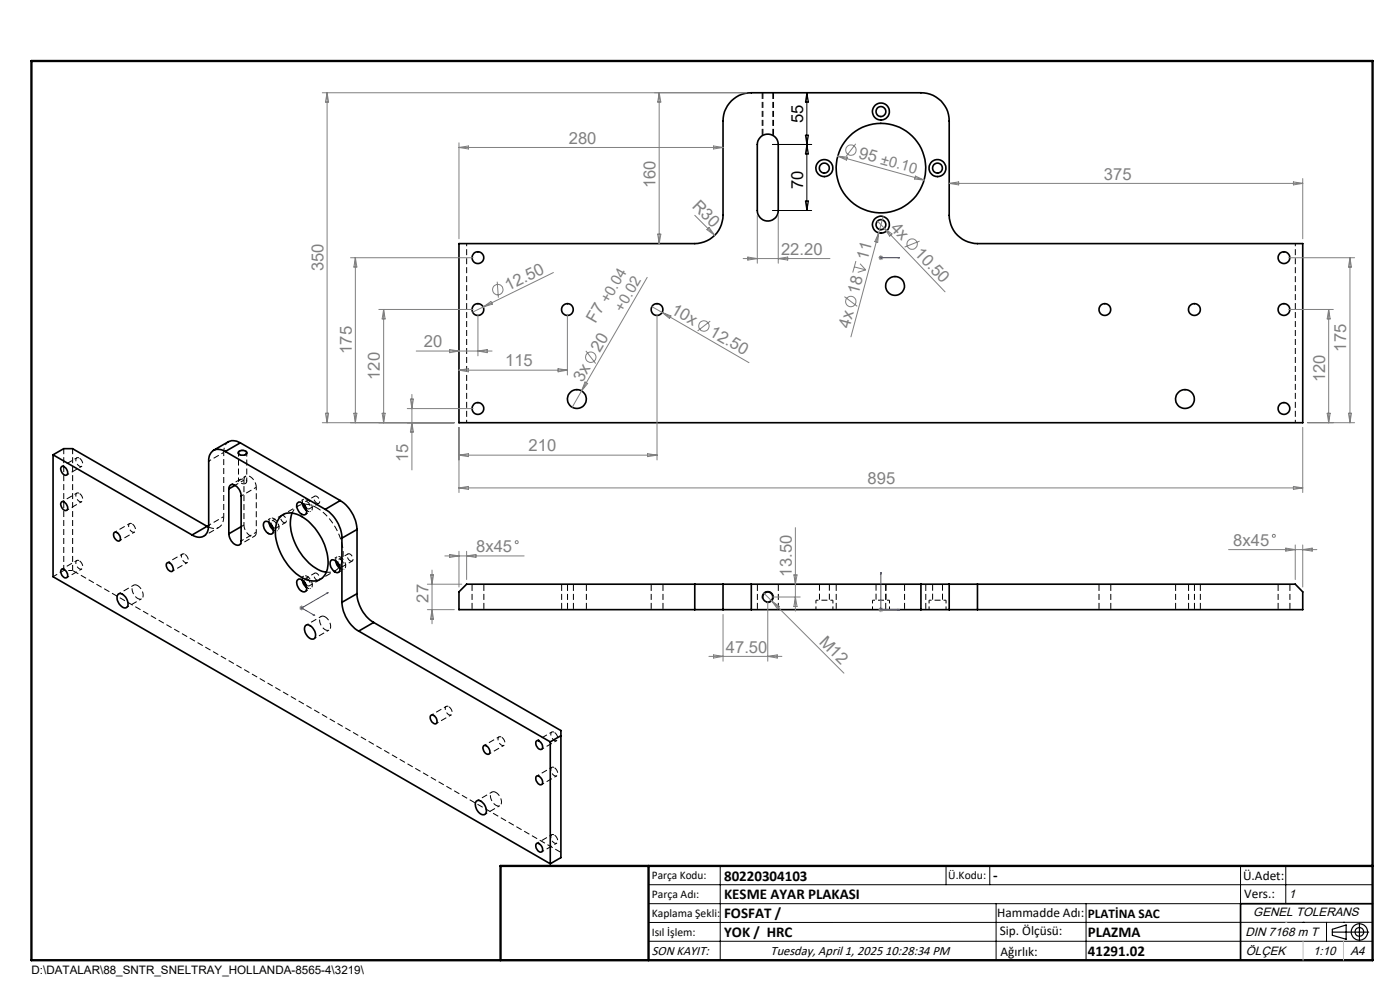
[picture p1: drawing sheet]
<svg xmlns="http://www.w3.org/2000/svg" width="297mm" height="210mm" viewBox="0 0 297 210" stroke-linecap="round" stroke-linejoin="round" font-family="sans-serif">
<g fill="none" stroke="#000" stroke-width=".21" stroke-dasharray="1.3 .6" stroke-dashoffset=".7" stroke-linecap="butt">
<path d="M274.8 51.6v38M16.3 97.1l-3.2 1.9M44.3 97.8l3.2-1.8M99 89.6v-38M14.2 100.8l3.1-1.9M14.2 108.2l3.1-1.8M16.3 104.6l-3.2 1.8M16.3 118.9l-3.2 1.8M25.4 114.7l3.1-1.8M27.5 111.1l-3.2 1.8M38.7 117.5l-3.2 1.9M43.2 113.7l3.2-1.8"/>
<path d="M44.3 111.4l3.2-1.8M50.8 115.6l3.2-1.9M51.2 105.2l3.2-1.8M51.2 114.7l3.2-1.8M52.1 101l-3.1 1.8M57.4 109.9l-1.2 .7M57.7 113.2l1.2-.7M58 112.4a.72 .72 0 0 0 1 .1 .72 .72 0 0 0 .2-1 1.76 1.76 0 0 0-1.8-1.6l-.2 .3-.1 .6M58.1 112a.47 .47 0 0 0 .6-.2 .47 .47 0 0 0 0-.6 .66 .66 0 0 0-.4-.6 .66 .66 0 0 0-.8 .1l.1 .7M63.2 107.3l-3.1 1.9M64.5 105.9l-1.2 .6M64.8 109.1l1.2-.6"/>
<path d="M65.1 108.3a.72 .72 0 0 0 .9 .1 .72 .72 0 0 0 .2-1 1.76 1.76 0 0 0-1.7-1.6l-.3 .3-.1 .6M65.2 107.9a.47 .47 0 0 0 .6-.2 .47 .47 0 0 0-.1-.6 .66 .66 0 0 0-.4-.6 .66 .66 0 0 0-.7 .1l.1 .7M71.5 118.1l-1.2 .7M14.2 122.5l3.1-1.8M26.8 128.9l3.2-1.9M28.4 124.1l-3.2 1.9M36.6 121.2l3.1-1.9M64.5 122.2l-1.2 .7M64.8 125.5l1.2-.7M65.1 124.6a.72 .72 0 0 0 .9 .1 .72 .72 0 0 0 .2-.9 1.76 1.76 0 0 0-1.7-1.6l-.3 .2-.1 .6M65.2 124.2a.47 .47 0 0 0 .6-.1 .47 .47 0 0 0-.1-.7 .66 .66 0 0 0-.4-.6 .66 .66 0 0 0-.7 .2l.1 .6M66.6 135.5l3.2-1.9"/>
<path d="M68 122.9l3.2-1.9M68.1 130.8l-3.1 1.8M71.8 121.4l1.2-.7M72.1 120.6a.72 .72 0 0 0 1 .1 .72 .72 0 0 0 .2-1 1.76 1.76 0 0 0-1.7-1.6l-.3 .2-.1 .6M72.3 120.1a.47 .47 0 0 0 .6-.1 .47 .47 0 0 0-.1-.6 .66 .66 0 0 0-.4-.7 .66 .66 0 0 0-.7 .2l.1 .6M176.7 127.3h-3.6M188.7 127.3h-3.6M200.7 127.3h-3.6M92.5 153.5l3.2-1.9M94.7 149.8l-3.2 1.9M103.7 159.9l3.2-1.8M105.9 156.3l-3.2 1.8"/>
<path d="M114.9 158.9l3.2-1.8M117.1 155.3l-3.2 1.8M102.9 172.7l3.1-1.8M104.4 168l-3.2 1.8M114.9 166.4l3.2-1.8M117.1 162.8l-3.2 1.8M117.1 177.1l-3.2 1.8M114.9 180.7l3.2-1.8"/>
</g>
<g fill="none" stroke="#000" stroke-width=".21" stroke-dasharray="1.3 .6" stroke-dashoffset="-.1" stroke-linecap="butt">
<path d="M161.7 19.6v9.1M161.8 19.6v9.1M163.9 28.7v-9.1M164.1 28.7v-9.1M16.8 97.2a1.2 1.2 0 0 1 .5 1.7 1.2 1.2 0 0 1-1-1.8l.5 .1M16.8 104.7a1.2 1.2 0 0 1 .5 1.7 1.2 1.2 0 0 1-1-1.8l.5 .1M16.8 118.9a1.2 1.2 0 0 1 .5 1.8 1.2 1.2 0 0 1-1-1.8h.5M28 111.1a1.2 1.2 0 0 1 .5 1.8 1.2 1.2 0 0 1-1-1.9l.5 .1M39.2 117.6a1.2 1.2 0 0 1 .5 1.7 1.2 1.2 0 0 1-1-1.8l.5 .1M173.8 123.9v3.4M175.9 127.3v-3.4M185.8 123.9v3.4"/>
<path d="M187.9 127.3v-3.4M197.8 123.9v3.4M199.9 127.3v-3.4M95.2 149.9a1.2 1.2 0 0 1 .5 1.8 1.2 1.2 0 0 1-1-1.9l.5 .1M106.4 156.4a1.2 1.2 0 0 1 .5 1.7 1.2 1.2 0 0 1-1-1.8l.5 .1M117.6 155.3a1.2 1.2 0 0 1 .5 1.8 1.2 1.2 0 0 1-1-1.8h.5M117.6 162.8a1.2 1.2 0 0 1 .5 1.8 1.2 1.2 0 0 1-1-1.8h.5M117.6 177.1a1.2 1.2 0 0 1 .5 1.8 1.2 1.2 0 0 1-1-1.9l.5 .1M119 180.8l-103.6-59.8"/>
</g>
<g fill="none" stroke="#000" stroke-width=".35">
<path d="M161.5 28.9a2.23 2.23 0 0 1 2.4-.2 2.23 2.23 0 0 1 1.2 1.9v14.1a2.22 2.22 0 0 1-2.2 2.2 2.22 2.22 0 0 1-2.2-2.2v-14.1a2.2 2.2 0 0 1 .8-1.7zM97.4 51.7h50a6 6 0 0 0 6-6v-20a6 6 0 0 1 6-6h36a5.9 5.9 0 0 1 6 6v20a6 6 0 0 0 6 6h69v38h-179zM11.3 96.5v25.8l105.4 60.9M11.3 96.5l29.4 17M11.3 96.5l2.2-1.3h1.9l28.5 16.4M13 99.1a.95 .95 0 0 1 1.3 .9 .58 .58 0 0 1-.2 .8 .58 .58 0 0 1-.8-.4l-.4-.9zM47.8 95.8a2.15 2.15 0 0 0-2.5-.3 2.15 2.15 0 0 0-1 2.3v13.6a2.13 2.13 0 0 1-2.4 2.5l-1.2-.4M47.8 95.8l21.2 12.2M50.7 95.8a1.04 1.04 0 0 1 1.6 .3 1 1 0 0 1-1.7 0zM51 93.9l-.8-.3-1.1-.1-.6 .2-3.2 1.8M51 93.9l-3.2 1.9M51 93.9l21.2 12.3"/>
<path d="M13.1 106.4a1.2 1.2 0 0 1 1 1.9 1.2 1.2 0 0 1-1-1.9zM24.2 113a1.1 1.1 0 0 1 1.3 1.3 .53 .53 0 0 1-.5 .5 .53 .53 0 0 1-.5-.4l-.4-.7zM35.4 119.4a1.14 1.14 0 0 1 1.1 .6 1.14 1.14 0 0 1 0 1.2 1.26 1.26 0 0 1-1.1-1.8zM43.9 111.6l-3.2 1.9M43.9 111.6l.3 .2M48.5 103.7a.83 .83 0 0 1 .5-.9 .83 .83 0 0 1 1 .2 2.71 2.71 0 0 1 1.2 2.2v9.6a.88 .88 0 0 1-.7 .9 .88 .88 0 0 1-1-.5l-.7-1-.3-1M48.5 103.7v9.5M49.8 103l-1.3 .7M51.2 111.7l-2.7 1.5M56.1 110.7a1.43 1.43 0 0 1 1.8 1.3 .8 .8 0 0 1 .1 .9 .8 .8 0 0 1-.9 .4 1.9 1.9 0 0 1-1-2.6zM57 110.8a2.28 2.28 0 0 0 1 1.6M57.6 111.4l.1 .2"/>
<path d="M59.5 109.6a3.5 3.5 0 0 1 4.5 0 11.8 11.8 0 0 1 5.5 11.1 3.1 3.1 0 0 1-4.8 2.2 11.9 11.9 0 0 1-6.2-10.8l.3-1.4zM62 108.8a9.6 9.6 0 0 0 1.8 8.6 8.6 8.6 0 0 0 5.4 4M63 106.8a.88 .88 0 0 1 1.5 .3 1.64 1.64 0 0 1 .3 2 1.76 1.76 0 0 1-1.8-2.1zM64.1 106.7a2.4 2.4 0 0 0 1 1.6M64.7 107.3l.1 .3M69 108a7.6 7.6 0 0 1 3.5 6.2M70.2 118.9a1.43 1.43 0 0 1 1.8 1.2 .8 .8 0 0 1 .1 .9 .8 .8 0 0 1-.8 .4 1.88 1.88 0 0 1-1.1-2.5zM71.2 118.9a2.28 2.28 0 0 0 .9 1.7M71.8 119.5l.1 .3M72.2 106.2a7.9 7.9 0 0 1 3.5 6.1M72.2 106.2l-3.2 1.8M72.5 114.2v13.6"/>
<path d="M75.7 112.3l-3.2 1.9M75.7 112.3v13.6M13 120.8a1.12 1.12 0 0 1 1.4 1.4 .56 .56 0 0 1-.6 .4 .56 .56 0 0 1-.5-.4l-.4-.9zM25 126.1a1.45 1.45 0 0 1 2 1.1 1.12 1.12 0 0 1-.5 1.8 2.18 2.18 0 0 1-1.5-2.9zM63 123.1a.88 .88 0 0 1 1.5 .3 1.64 1.64 0 0 1 .3 2.1 1.76 1.76 0 0 1-1.8-2.2zM64.1 123a2.4 2.4 0 0 0 1 1.7M64.7 123.6l.1 .3M64.8 132.7a1.26 1.26 0 0 1 1.8 .9 1.39 1.39 0 0 1-.1 2 2.09 2.09 0 0 1-1.7-2.9zM72.5 127.8a7.8 7.8 0 0 0 3.6 6.1M75.7 125.9a7.6 7.6 0 0 0 3.6 6.1M75.7 125.9l-3.2 1.9M76.1 133.9l40.6 23.5"/>
<path d="M79.3 132l-3.2 1.9M79.3 132l39.7 23v26.9l-2.3 1.3M147.4 123.9h6M147.4 129.3h6M147.4 123.9h-48.4l-1.6 1.6v3.8h50M147.4 123.9v5.4M153.4 123.9h6M153.4 129.3h6M153.4 123.9v5.4M159.4 123.9v5.4M159.4 123.9h36M159.4 129.3h36"/>
<path d="M195.4 123.9h6M195.4 129.3h6M195.4 123.9v5.4M201.4 123.9h6M201.4 129.3h6M201.4 123.9v5.4M207.4 123.9h67.4l1.6 1.6v3.8h-69M207.4 123.9v5.4M91.4 151.8a1.14 1.14 0 0 1 1.1 .5 1.14 1.14 0 0 1 0 1.2 1.26 1.26 0 0 1-1.1-1.7zM102.6 158.2a1.14 1.14 0 0 1 1.1 .5 1.14 1.14 0 0 1 0 1.3 1.26 1.26 0 0 1-1.1-1.8zM113.8 157.2a.95 .95 0 0 1 1.3 .9 .57 .57 0 0 1-.3 .9 .57 .57 0 0 1-.7-.4l-.4-.7zM116.7 157.4v25.8"/>
<path d="M119 156.1l-2.3 1.3M101 170a1.55 1.55 0 0 1 2.1 1.4 .91 .91 0 0 1 .1 .9 .91 .91 0 0 1-.9 .5 2.21 2.21 0 0 1-1.3-2.8zM113.8 179a.95 .95 0 0 1 1.3 .9 .57 .57 0 0 1-.3 .8 .57 .57 0 0 1-.7-.3l-.4-.7zM113.8 164.7a.95 .95 0 0 1 1.3 .9 .57 .57 0 0 1-.3 .8 .57 .57 0 0 1-.7-.3l-.4-.7zM291.2 191.7h-28v12"/>
<circle cx="174.9" cy="35.7" r="1.06"/>
<circle cx="174.9" cy="35.7" r="1.79"/>
<circle cx="186.9" cy="35.7" r="9.5"/>
<circle cx="186.9" cy="23.7" r="1.8"/>
<circle cx="186.9" cy="23.7" r="1.05"/>
<circle cx="198.9" cy="35.7" r="1.79"/>
<circle cx="198.9" cy="35.7" r="1.05"/>
<circle cx="101.4" cy="54.7" r="1.25"/>
<circle cx="186.9" cy="47.7" r="1.79"/>
<circle cx="186.9" cy="47.7" r="1.05"/>
<circle cx="272.4" cy="54.7" r="1.25"/>
<circle cx="101.4" cy="65.7" r="1.25"/>
<circle cx="120.4" cy="65.7" r="1.25"/>
<circle cx="139.4" cy="65.7" r="1.25"/>
<circle cx="189.9" cy="60.7" r="2"/>
<circle cx="234.4" cy="65.7" r="1.25"/>
<circle cx="253.4" cy="65.7" r="1.26"/>
<circle cx="272.4" cy="65.7" r="1.25"/>
<circle cx="101.4" cy="86.6" r="1.25"/>
<circle cx="122.4" cy="84.6" r="2"/>
<circle cx="251.4" cy="84.6" r="2"/>
<circle cx="272.4" cy="86.6" r="1.25"/>
<circle cx="162.9" cy="126.6" r="1.06"/>
</g>
<g fill="none" stroke="#000" stroke-width=".21" stroke-dasharray="1.3 .6" stroke-dashoffset="-.2" stroke-linecap="butt">
<path d="M100.1 123.9v5.4M102.6 129.3v-5.4M119.1 123.9v5.4M120.4 123.9v5.4M121.6 129.3v-5.4M124.4 129.3v-5.4M138.1 123.9v5.4M140.6 129.3v-5.4M160.7 129.3v-5.4M165.1 129.3v-5.4M177.4 123.9v5.4M187.9 123.9v5.4"/>
<path d="M191.9 129.3v-5.4M196.4 129.3v-5.4M233.1 123.9v5.4M235.6 129.3v-5.4M249.4 123.9v5.4M252.1 123.9v5.4M253.4 129.3v-5.4M254.6 129.3v-5.4M271.1 123.9v5.4M273.6 129.3v-5.4"/>
</g>
<path d="M51.8 111.4v-9.5M54.4 103.4v9.5M173.1 127.3v2M176.7 129.3v-2M185.1 127.3v2M188.7 129.3v-2M197.1 127.3v2M200.7 129.3v-2" fill="none" stroke="#000" stroke-width=".21" stroke-dasharray="1.3 .6" stroke-dashoffset=".6" stroke-linecap="butt"/>
<path d="M51.8 101.9a.88 .88 0 0 1 .6-1 .88 .88 0 0 1 1 .5l.6 .7 .4 1.3M54.4 112.9a.88 .88 0 0 1-.7 .9 .88 .88 0 0 1-1-.4l-.6-.8-.3-1.2M29.2 124.2a2.06 2.06 0 0 1 .9 2.8 1.69 1.69 0 0 1-2-1.6 .81 .81 0 0 1 0-1.1 .81 .81 0 0 1 1.1-.1M69 130.8a2.06 2.06 0 0 1 .9 2.8 1.69 1.69 0 0 1-2-1.6 .81 .81 0 0 1 0-1.1 .81 .81 0 0 1 1.1-.1M105.2 168.1a2.06 2.06 0 0 1 .9 2.8 1.69 1.69 0 0 1-2-1.6 .81 .81 0 0 1 .1-1.1 .81 .81 0 0 1 1-.1" fill="none" stroke="#000" stroke-width=".21" stroke-dasharray="1.3 .6" stroke-dashoffset=".2" stroke-linecap="butt"/>
<path d="M47.5 96a2.44 2.44 0 0 1 1-2.3M51.2 111.7l.6-.3M52.1 102.6a.61 .61 0 0 0 .1-.9 .61 .61 0 0 0-.9-.1l-.7 .5a1.35 1.35 0 0 0 1.5 .5M60.1 110.8a.47 .47 0 0 0 .6-.1 .47 .47 0 0 0 0-.7 .66 .66 0 0 0-.4-.6 .66 .66 0 0 0-.8 .2l.2 .7 .4 .5M67.2 107.7a12.1 12.1 0 0 1 5.5 10.6 3.1 3.1 0 0 1-3.5 3.1M67.2 106.7a.47 .47 0 0 0 .6-.1 .47 .47 0 0 0-.1-.6 .66 .66 0 0 0-.4-.7 .66 .66 0 0 0-.7 .2l.1 .6 .5 .6M74.3 119a.47 .47 0 0 0 .6-.2 .47 .47 0 0 0-.1-.6 .66 .66 0 0 0-.4-.6 .66 .66 0 0 0-.7 .1v.6l.6 .7M13.5 121l-2.2 1.3M67.2 123.1a.47 .47 0 0 0 .6-.2 .47 .47 0 0 0-.1-.6 .66 .66 0 0 0-.4-.6 .66 .66 0 0 0-.7 .1l.2 .8 .4 .5" fill="none" stroke="#000" stroke-width=".21" stroke-dasharray="1.3 .6" stroke-dashoffset=".3" stroke-linecap="butt"/>
<path d="M58.6 112l2-1.2M59.7 109.3l-2 1.2M62 108.8a3.1 3.1 0 0 1 4.7-1.3l.5 .2M65.6 107.9l2-1.1M66.8 105.2l-2 1.2M73.8 117.5l-2 1.2M65.6 124.3l2-1.2M66.8 121.6l-2 1.1M72.7 120.2l2-1.2" fill="none" stroke="#000" stroke-width=".21" stroke-dasharray="1.3 .6" stroke-dashoffset=".4" stroke-linecap="butt"/>
<path d="M161.8 28.7h-.1M164.1 28.7h-.2M57.8 111.6l.3 .4M64.8 107.5l.4 .4M71.9 119.8l.4 .3M64.8 123.9l.4 .3" fill="none" stroke="#000" stroke-width=".21" stroke-dasharray="1.3 .6" stroke-linecap="butt"/>
<path d="M47.5 96v13.6M50.6 96v6.1M49.9 102.9l1.9-1M52.3 102.1v-6.1" fill="none" stroke="#000" stroke-width=".21" stroke-dasharray="1.3 .6" stroke-dashoffset=".5" stroke-linecap="butt"/>
<path d="M13.5 95.2v25.8M47.5 109.6a2.11 2.11 0 0 1-.9 2.2 2.11 2.11 0 0 1-2.3 0M15.4 121v-25.8" fill="none" stroke="#000" stroke-width=".21" stroke-dasharray="1.3 .6" stroke-dashoffset=".1" stroke-linecap="butt"/>
<path d="M13.5 121h1.9" fill="none" stroke="#000" stroke-width=".21" stroke-dasharray="1.3 .6" stroke-dashoffset=".9" stroke-linecap="butt"/>
<g fill="none" stroke="#808080" stroke-width=".21">
<path d="M68.4 19.7h90M69.4 19.7l.3 2h-.7zM69.4 19.7v70M139.8 19.7v32M139.8 19.7l.4 2h-.7zM97.4 30.3v20.4M97.4 31.3l2-.3v.6zM97.4 31.3h56M151.4 31l2 .3-2 .3zM177.7 33.1l18.3 5.1M177.7 33.1l2 .2-.1 .7zM181.5 30.5l-2 2.7"/>
<path d="M194.2 37.4l1.8 .8-2-.2zM201.4 38.9h75M201.4 38.9l2-.3v.6zM274.4 38.6l2 .3-2 .3zM276.4 37.9v12.8M74.4 54.7h26M75.4 54.7v35M75.4 54.7l.3 1.9h-.6zM105.5 59.8l.2 3.3M117.4 57.8l-14.9 7.3M137.3 58.8l-13.9 24.1M139.5 49.7h.7l-.4 2z"/>
<path d="M147.4 45.7l4.2 4.2M150 48.7l.4-.4 1.2 1.6zM157.7 54.8h18.4M158.6 54.5l2.1 .3-2.1 .4zM160.7 45.7v10.1M165.1 45.7v10.1M165.1 54.8l2-.3v.7zM181.2 56.6l2.5 .6M181.6 55.4l-.7 2.4M182.5 55.9l1.2 1.3M183.7 57.2l-1.7 .6M186.2 46.9l14.3 15"/>
<path d="M186.4 54.7h1M186.4 49.4l-5.9 22.1M186.4 49.4l-.2 2-.6-.1zM186.5 54.3l.7 .7M186.9 54.1v1.1M187.2 54.3l-.7 .7M187.4 45.9l-1 3.5M187.6 48.4l1.6 1.2-.5 .5zM195.1 51.1l-3.2 1.3M273.4 54.7h14M286.4 54.7l.3 1.9h-.6zM286.4 54.7v35"/>
<path d="M80.4 65.6h20M81.4 65.6v24.1M81.4 65.6l.3 2.1h-.6zM88.3 74.5h16.1M95.4 74.1l2 .4-2 .3zM97.4 78.5l2-.3v.7zM97.4 78.5h23M101.4 66.7v8.8M101.4 74.5l2-.4v.7zM102.5 65.1l-2.2 1.1M102.5 65.1l1.6-1.1 .4 .5zM118.4 78.2l2 .3-2 .4z"/>
<path d="M120.4 66.7v12.8M124.3 74.4l2.1 2.7M138.3 65l2.2 1.3M139.4 66.7v30.9M140.5 66.3l18.4 10.6M140.5 66.3l1.8 .7-.3 .5zM150.7 68.1l-2.7 2.1M179.1 62.9l2.8 2.1M273.4 65.6h9.5M281.9 65.6l.3 2.1h-.6zM281.9 65.6v24.1M68.4 89.7h28"/>
<path d="M69 87.7h.7l-.3 2zM75.1 87.7h.6l-.3 2zM81.1 87.7h.6l-.3 2zM86.4 86.7h14M87.1 84.7h.6l-.3 2zM87.4 83.7v16M87.4 89.7l.3 1.9h-.6zM97.4 90.7v13.8M97.4 96.5l2-.3v.7zM97.4 96.5h42M123.4 82.9l-2 3.5M124.1 81l.6 .3-1.3 1.6z"/>
<path d="M137.4 96.2l2 .3-2 .4zM276.4 90.7v13.8M277.4 89.7h10M281.6 87.7h.6l-.3 2zM286.1 87.7h.6l-.3 2zM94.4 117.9h16.8M95.4 117.6l2 .3-2 .3zM97.4 116.9v7.6M97.4 103.5h179M97.4 103.5l2-.3v.6zM99 116.9v6M99 117.9l2-.3v.6z"/>
<path d="M168.7 111.9v17.7M260.6 116.6h18.8M272.8 116.3l2 .3-2 .3zM274.4 103.2l2 .3-2 .3zM274.8 115.6v7.3M276.4 115.6v8.9M276.4 116.6l2-.3v.6zM63.5 129h1M63.6 128.6l.7 .7M64 128.4v1.1M64.3 128.6l-.7 .7M90.7 129.3h5.7"/>
<path d="M90.7 123.9h7.3M91.3 121.9h.7l-.3 2zM91.7 120.9v11.4M91.7 129.3l.3 2h-.7zM150.4 139.2h15.5M151.4 138.9l2 .3-2 .4zM153.4 130.3v10M162 125.8l1.7 1.7M162.9 127.6v12.7M162.9 139.2l2-.3v.7zM163.7 127.5l15.3 15.3M163.7 127.5l1.7 1.2-.5 .4z"/>
<path d="M163.9 126.6h5.9M168.4 121.9h.7l-.4 2zM168.7 126.6l.4 2h-.7zM186.4 129.3h1M186.5 129l.7 .7M186.9 128.8v1M187.2 129l-.7 .7"/>
<circle cx="180.5" cy="31.8" r="1.1"/>
<circle cx="193.5" cy="51.8" r="1.11"/>
<circle cx="105.6" cy="61.4" r="1.12"/>
<circle cx="125.3" cy="75.8" r="1.11"/>
<circle cx="149.3" cy="69.2" r="1.11"/>
<circle cx="180.5" cy="64" r="1.09"/>
<circle cx="109.6" cy="115" r=".32"/>
<circle cx="270.2" cy="113.7" r=".32"/>
</g>
<g fill="none" stroke="#000" stroke-width=".21">
<path d="M171.2 19.7v25M171.2 19.7l.3 2h-.6zM163.9 30.6h8.3M170.9 28.7h.6l-.3 1.9zM171.2 30.6l.3 2.1h-.6zM163.9 44.7h8.3M170.9 42.6h.6l-.3 2.1zM50.5 95.8a1.24 1.24 0 0 1 2 .3 1.24 1.24 0 0 1-2.1 0zM161.7 127a1.2 1.2 0 0 1 1.1-1.6 1.2 1.2 0 0 1 1.3 1.3 1.2 1.2 0 0 1-1.5 1.1M137.6 187.7h153.6M137.6 191.7h153.6M137.6 199.7h153.6"/>
<path d="M152.8 183.7v20M200.7 183.7v4M210 183.7v4M211.3 191.7v12M230.4 191.7v12M263.2 183.7v20M272.8 183.7v8M276.4 195.6h.1M281.4 195.6v4.1M285 195.6h.1M291.2 195.6l-153.6 .1"/>
</g>
<g fill="none" stroke="#000" stroke-width=".25">
<path d="M282.6 197.7h7.8M282.6 197.1l3-.9v3l-3-.8zM288.4 195.8v3.8M106.2 203.7h185"/>
<circle cx="288.4" cy="197.7" r="1.74"/>
<circle cx="288.4" cy="197.7" r=".93"/>
</g>
<path d="M186.8 54.7h.2zM186.9 54.7h.1M186.9 54.7h4M190.9 54.7h-.4h.4M66.5 130.4h.1l.2 .2zM69.3 125.8l.3-.1-.2 .2zM69.6 125.7l-5.6 3.3 2.8 1.6M186.9 121.3l.1 .4h-.2zM186.9 121.3v8h4M190.5 129.2l.4 .1-.4 .1z" fill="none" stroke="#00f" stroke-width=".21"/>
<path d="M6.7 12.9h284.5v190.8h-284.5zM137.6 183.7v20M291.2 183.7h-185v20" fill="none" stroke="#000" stroke-width=".5"/>
<path d="M276.4 199.7v4M285 199.7v4" fill="none" stroke="#c0c0c0" stroke-width=".21"/>
<path d="M272.8 195.6h.1" fill="none" stroke="#c0c0c0" stroke-width=".25"/>
<g fill="#00f">
<path d="M190.5 54.7h.4zM186.8 54.7h.2z"/>
<path d="M66.5 130.4h.1l.2 .2zM69.3 125.8l.3-.1-.2 .2z"/>
<path d="M190.5 129.2l.4 .1-.4 .1zM186.9 121.3l.1 .4h-.2z"/>
</g>
<g font-size="3.5">
<text x="170.4" y="26.1" transform="rotate(-90 170.4 26.1)">55</text>
<text x="170.4" y="40.1" transform="rotate(-90 170.4 40.1)">70</text>
</g>
<g font-size="3.5" fill="#808080">
<text x="120.7" y="30.5">280</text>
<text x="182" y="33.5" transform="rotate(16 182 33.5)">95 ±0.10</text>
<text x="139.1" y="39.9" transform="rotate(-90 139.1 39.9)">160</text>
<text x="234.2" y="38.1">375</text>
<text x="146.7" y="43.8" transform="rotate(45 146.7 43.8)">R30</text>
<text x="188.8" y="48.5" transform="rotate(46 188.8 48.5)">4x</text>
<text x="193.9" y="53.9" transform="rotate(46 193.9 53.9)">10.50</text>
<text x="68.6" y="57.6" transform="rotate(-90 68.6 57.6)">350</text>
<text x="165.7" y="54">22.20</text>
<text x="184" y="55.3" transform="rotate(-75 184 55.3)">11</text>
<text x="107.8" y="61.7" transform="rotate(-26 107.8 61.7)">12.50</text>
<text x="182.1" y="62.5" transform="rotate(-75 182.1 62.5)">18</text>
<text x="126.3" y="68.7" transform="rotate(-60 126.3 68.7)">F7 +0.04</text>
<text x="142.2" y="66.4" transform="rotate(30 142.2 66.4)">10x</text>
<text x="150.3" y="71.1" transform="rotate(30 150.3 71.1)">12.50</text>
<text x="180.2" y="69.7" transform="rotate(-75 180.2 69.7)">4x</text>
<text x="74.6" y="75.1" transform="rotate(-90 74.6 75.1)">175</text>
<text x="89.9" y="73.7">20</text>
<text x="107.2" y="77.7">115</text>
<text x="127.3" y="74.8" transform="rotate(-60 127.3 74.8)">20</text>
<text x="285.6" y="74.6" transform="rotate(-90 285.6 74.6)">175</text>
<text x="80.6" y="80.6" transform="rotate(-90 80.6 80.6)">120</text>
<text x="123.5" y="81.2" transform="rotate(-60 123.5 81.2)">3x</text>
<text x="281.1" y="81.1" transform="rotate(-90 281.1 81.1)">120</text>
<text x="112.1" y="95.7">210</text>
<text x="86.6" y="98.1" transform="rotate(-90 86.6 98.1)">15</text>
<text x="184" y="102.7">895</text>
<text x="101" y="117.1">8x45</text>
<text x="261.6" y="115.8">8x45</text>
<text x="168" y="122.3" transform="rotate(-90 168 122.3)">13.50</text>
<text x="90.9" y="127.8" transform="rotate(-90 90.9 127.8)">27</text>
<text x="173.7" y="136.3" transform="rotate(45 173.7 136.3)">M12</text>
<text x="154" y="138.4">47.50</text>
</g>
<text font-size="3.2" fill="#808080" x="132.1" y="66.3" transform="rotate(-60 132.1 66.3)">+0.02</text>
<g font-size="3.2">
<text x="153.6" y="190.8">KESME AYAR PLAKASI</text>
<text x="153.6" y="186.8">80220304103</text>
<text x="210.7" y="186.6">-</text>
<text x="153.6" y="194.8">FOSFAT /</text>
<text x="153.6" y="198.8">YOK / HRC</text>
<text x="230.8" y="198.7">PLAZMA</text>
<text x="230.8" y="202.8">41291.02</text>
</g>
<g font-size="2.8">
<text x="263.7" y="186.7">Ü.Adet:</text>
<text x="263.9" y="190.5">Vers.:</text>
<text x="211.5" y="194.5">Hammadde Adı:</text>
<text x="230.8" y="194.7">PLATİNA SAC</text>
<text x="138.3" y="202.6">SON KAYIT:</text>
<text x="163.5" y="202.6">Tuesday, April 1, 2025 10:28:34 PM</text>
<text x="212.1" y="198.4">Sip. Ölçüsü:</text>
<text x="212.2" y="202.7">Ağırlık:</text>
</g>
<g font-size="2.6">
<text x="273.4" y="190.4">1</text>
<text x="265.9" y="194.4">GENEL TOLERANS</text>
<text x="264.2" y="198.5">DIN 7168 m T</text>
<text x="264.3" y="202.6">ÖLÇEK</text>
<text x="278.5" y="202.6">1:10</text>
<text x="286.5" y="202.6">A4</text>
</g>
<g font-size="2.5">
<text x="138.3" y="186.4">Parça Kodu:</text>
<text x="138.3" y="190.5">Parça Adı:</text>
<text x="201.2" y="186.5">Ü.Kodu:</text>
<text x="138.3" y="194.5">Kaplama Şekli:</text>
<text x="138.3" y="198.6">Isıl İşlem:</text>
<text x="6.7" y="206.7">D:\DATALAR\88_SNTR_SNELTRAY_HOLLANDA-8565-4\3219\</text>
</g>
</svg>
